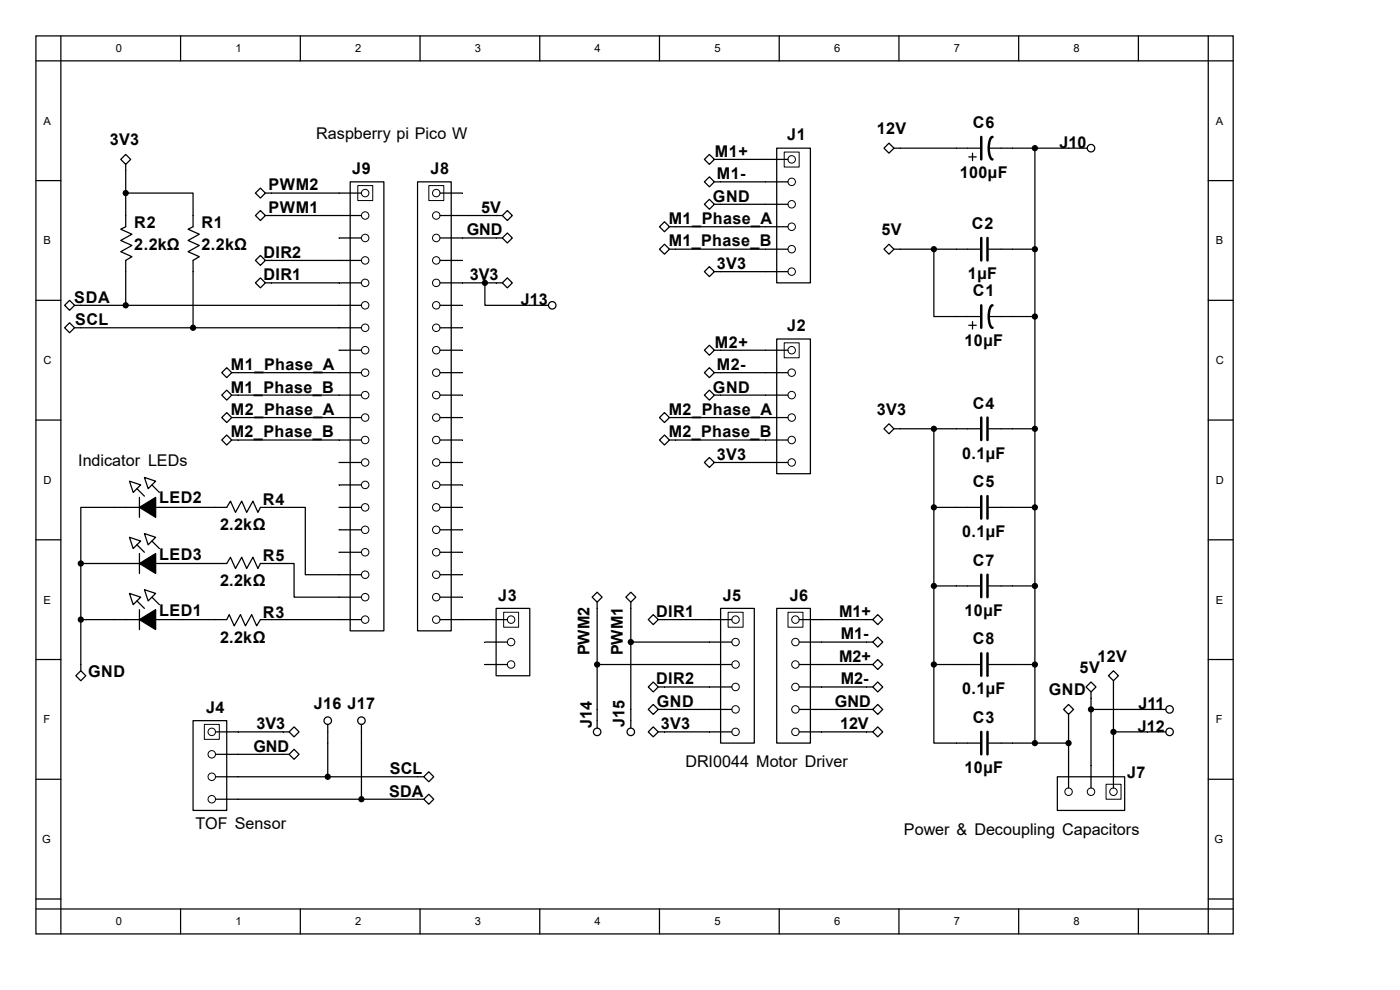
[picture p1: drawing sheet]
<svg xmlns="http://www.w3.org/2000/svg" width="297mm" height="210mm" viewBox="0 0 297 210" stroke-linecap="round" stroke-linejoin="round" font-family="sans-serif">
<g fill="none" stroke="#000" stroke-width=".26">
<path d="M7.6 7.6h254v190.5h-254zM7.6 12.9h254M12.9 7.6v190.5M38.3 7.6v5.3M63.7 7.6v5.3M89.1 7.6v5.3M114.5 7.6v5.3M139.9 7.6v5.3M165.3 7.6v5.3M190.7 7.6v5.3M216.1 7.6v5.3M241.5 7.6v5.3"/>
<path d="M256.3 7.6v190.5M7.6 38.3h5.3M25.6 33.8l1.1-1 1 1-1 1.1zM26.7 34.9v13.2l-1.1 .5 2.4 1.1-2.4 1.3 2.4 1.1-2.4 1.3 2.4 1.1-1.3 .7v9.6M55.2 39.9l1.1 1.1-1.1 1-1-1zM74.3 38.6h7.1v95.2h-7.1zM88.6 38.6h7.1v95.2h-7.1zM150.5 32.8l1.1 1-1.1 1.1-1.1-1.1zM150.5 37.5l1.1 1.1-1.1 1-1.1-1zM151.6 33.8h15.6M151.6 38.6h15.6M164.8 31.4h7.1v28.6h-7.1z"/>
<path d="M188.6 30.4l1.1 1-1.1 1.1-1.1-1.1zM189.7 31.4h18.5M205.5 33.3h1.6M206.3 32.5v1.6M209.8 31.4h20.9M219.6 31.4v126.2M256.3 38.3h5.3M26.7 41h14.3v7.1l-1.1 .5 2.4 1.1-2.4 1.3 2.4 1.1-2.4 1.3 2.4 1.1-1.3 .7v14.3M55.2 44.7l1.1 1-1.1 1.1-1-1.1zM55.2 54.2l1.1 1-1.1 1.1-1-1.1zM55.2 58.9l1.1 1.1-1.1 1.1-1-1.1zM56.3 41h20.4"/>
<path d="M56.3 45.7h20.4M56.3 55.2h20.4M71.9 50.5h4.8M93.3 41h4.8M93.3 45.7h13.3M93.3 50.5h13.3M93.3 55.2h4.8M106.6 45.7l1-1 1.1 1-1.1 1.1zM107.6 49.4l1.1 1.1-1.1 1-1-1zM139.9 52.9l1.1-1.1 1 1.1-1 1zM141 47l1 1.1-1 1.1-1.1-1.1zM142 52.9h25.2"/>
<path d="M142 48.1h25.2M150.5 42.3l1.1 1-1.1 1.1-1.1-1.1zM150.5 56.6l1.1 1-1.1 1.1-1.1-1.1zM151.6 43.3h15.6M151.6 57.6h15.6M188.6 51.8l1.1 1.1-1.1 1-1.1-1zM189.7 52.9h18.2M198.1 52.9v14.3h10.1M209.8 52.9h9.8M7.6 63.7h5.3M13.7 64.8l1.1-1.1 1 1.1-1 1zM13.7 69.5l1.1-1 1 1-1 1.1z"/>
<path d="M15.8 64.8h60.9M15.8 69.5h60.9M48.1 78l1.1 1.1-1.1 1-1.1-1zM49.2 79.1h27.5M56.3 60h20.4M71.9 74.3h4.8M93.3 60h13.3M93.3 64.8h4.8M93.3 69.5h4.8M93.3 74.3h4.8M93.3 79.1h4.8M102.9 60v4.8h13.5"/>
<path d="M106.6 60l1-1.1 1.1 1.1-1.1 1.1zM150.5 73.2l1.1 1.1-1.1 1.1-1.1-1.1zM150.5 78l1.1 1.1-1.1 1-1.1-1zM151.6 74.3h15.6M151.6 79.1h15.6M164.8 71.9h7.1v28.6h-7.1zM205.5 69h1.6M206.3 68.2v1.6M209.8 67.2h9.8M256.3 63.7h5.3M7.6 89.1h5.3M48.1 82.8l1.1 1-1.1 1.1-1.1-1.1z"/>
<path d="M48.1 87.5l1.1 1.1-1.1 1-1.1-1zM48.1 92.3l1.1 1-1.1 1.1-1.1-1.1zM49.2 83.8h27.5M49.2 88.6h27.5M49.2 93.3h27.5M71.9 98.1h4.8M93.3 83.8h4.8M93.3 88.6h4.8M93.3 93.3h4.8M93.3 98.1h4.8M141 87.5l1 1.1-1 1-1.1-1zM141 92.3l1 1-1 1.1-1.1-1.1z"/>
<path d="M142 88.6h25.2M142 93.3h25.2M150.5 82.8l1.1 1-1.1 1.1-1.1-1.1zM150.5 97l1.1 1.1-1.1 1.1-1.1-1.1zM151.6 83.8h15.6M151.6 98.1h15.6M188.6 89.9l1.1 1.1-1.1 1-1.1-1zM189.7 91h18.2M198.1 91v50M209.8 91h9.8M256.3 89.1h5.3M7.6 114.5h5.3"/>
<path d="M17.1 119.5v-11.9h31l.8-1.3 1.1 2.4 1.3-2.4 1 2.4 1.4-2.4 1 2.4 .5-1.1h9.6v14.3h11.9M17.1 119.5h31l.8-1.3 1.1 2.4 1.3-2.4 1 2.4 1.4-2.4 1 2.4 .5-1.1h7.2v7.2h14.3M17.1 119.5v22.8M27.5 102.1l2.3 .8-1.5 1.6zM27.5 114l2.3 .8-1.5 1.6zM29.1 103.7l1.5 1.6M29.1 115.6l1.5 1.6M29.6 105.5v4.2M29.6 117.4v4.3M30.6 101.3l2.4 .8-1.6 1.6zM30.6 113.2l2.4 .8-1.6 1.6zM32.2 102.9l1.6 1.6"/>
<path d="M32.2 114.8l1.6 1.6M71.9 102.9h4.8M71.9 107.6h4.8M71.9 112.4h4.8M71.9 117.2h4.8M93.3 102.9h4.8M93.3 107.6h4.8M93.3 112.4h4.8M93.3 117.2h4.8M198.1 107.6h9.8M209.8 107.6h9.8M256.3 114.5h5.3"/>
<path d="M7.6 139.9h5.3M17.1 131.4h31l.5-1 1.1 2.4 1.3-2.4 1.1 2.4 1.3-2.4 1.1 2.4 .7-1.4h21.5M27.5 125.9l2.3 .8-1.5 1.6zM29.1 127.5l1.5 1.6M29.6 129.3v4.3M30.6 125.1l2.4 .8-1.6 1.6zM32.2 126.7l1.6 1.6M93.3 131.4h14.3M93.3 121.9h4.8M93.3 126.7h4.8M102.9 136.2h4.7M105.3 129.1h7.1v14.3h-7.1z"/>
<path d="M125.6 126.7l1.1-1.1 1 1.1-1 1zM126.7 127.7v26.8M132.8 126.7l1-1.1 1.1 1.1-1.1 1zM133.8 136.2h21.5M133.8 127.7v26.8M138.6 130.4l1 1-1 1.1-1.1-1.1zM139.6 131.4h15.7M152.9 129.1h7.1v28.5h-7.1zM164.8 129.1h7.1v28.5h-7.1zM169.5 131.4h15.7M169.5 136.2h15.7M185.2 131.4l1-1 1.1 1-1.1 1.1z"/>
<path d="M185.2 136.2l1-1.1 1.1 1.1-1.1 1.1zM198.1 124.3h9.8M209.8 124.3h9.8M256.3 139.9h5.3M16.1 143.4l1-1.1 1.1 1.1-1.1 1zM41 152.9h7.1v19h-7.1zM45.7 155.3h15.6M61.3 155.3l1.1-1.1 1 1.1-1 1zM69.5 153.7v11.1M76.7 153.7v15.8M102.9 141h4.7M126.7 141h28.6"/>
<path d="M137.5 150.5l1.1-1.1 1 1.1-1 1.1zM138.6 144.7l1 1-1 1.1-1.1-1.1zM138.6 154.2l1 1.1-1 1-1.1-1zM139.6 145.7h15.7M139.6 150.5h15.7M139.6 155.3h15.7M169.5 141h15.7M169.5 145.7h15.7M169.5 150.5h15.7M169.5 155.3h15.7M185.2 141l1-1.1 1.1 1.1-1.1 1zM185.2 145.7l1-1 1.1 1-1.1 1.1z"/>
<path d="M185.2 155.3l1-1.1 1.1 1.1-1.1 1zM185.2 150.5l1-1.1 1.1 1.1-1.1 1.1zM198.1 141v16.6h9.8M198.1 141h9.8M209.8 141h9.8M209.8 157.6h16.9M226.7 149.4l1.1 1.1-1.1 1.1-1.1-1.1zM226.7 151.6v15.6M230.4 145.7l1.1-1 1 1-1 1.1zM231.5 150.5h15.8M231.5 146.8v20.4M235.2 143.4l1-1.1 1.1 1.1-1.1 1z"/>
<path d="M236.2 155.3h11.1M236.2 144.4v22.8M7.6 165.3h5.3M45.7 160h15.6M45.7 164.8h44.2M45.7 169.5h44.2M61.3 160l1.1-1 1 1-1 1.1zM89.9 169.5l1.1-1 1 1-1 1.1zM89.9 164.8l1.1-1.1 1 1.1-1 1zM224.3 164.8h14.3v7.1h-14.3zM256.3 165.3h5.3M7.6 190.7h5.3"/>
<path d="M7.6 192.8h254M38.3 192.8v5.3M63.7 192.8v5.3M89.1 192.8v5.3M114.5 192.8v5.3M139.9 192.8v5.3M165.3 192.8v5.3M190.7 192.8v5.3M216.1 192.8v5.3M241.5 192.8v5.3M256.3 190.7h5.3"/>
<circle cx="231.5" cy="31.4" r=".79"/>
<circle cx="117.2" cy="64.8" r=".79"/>
<circle cx="69.5" cy="152.9" r=".79"/>
<circle cx="76.7" cy="152.9" r=".79"/>
<circle cx="126.7" cy="155.3" r=".79"/>
<circle cx="133.8" cy="155.3" r=".79"/>
<circle cx="248.1" cy="155.3" r=".79"/>
<circle cx="248.1" cy="150.5" r=".79"/>
</g>
<g fill="none" stroke="#000" stroke-width=".21">
<path d="M75.9 39.4h3.2v3.1h-3.2zM91 39.4h3.1v3.1h-3.1zM166.4 32.3h3.1v3.1h-3.1zM166.4 72.7h3.1v3.2h-3.1zM106.8 129.9h3.2v3.2h-3.2zM154.5 129.9h3.1v3.2h-3.1zM167.2 129.9h3.1v3.2h-3.1zM43.3 153.7h3.2v3.1h-3.2zM234.7 166.4h3.1v3.1h-3.1z"/>
<circle cx="168" cy="33.8" r=".79"/>
<circle cx="168" cy="38.6" r=".79"/>
<circle cx="77.5" cy="45.7" r=".79"/>
<circle cx="77.5" cy="50.5" r=".79"/>
<circle cx="77.5" cy="41" r=".79"/>
<circle cx="77.5" cy="55.2" r=".79"/>
<circle cx="92.6" cy="45.7" r=".79"/>
<circle cx="92.6" cy="55.2" r=".79"/>
<circle cx="92.6" cy="41" r=".79"/>
<circle cx="92.6" cy="50.5" r=".79"/>
<circle cx="168" cy="43.3" r=".79"/>
<circle cx="168" cy="48.1" r=".79"/>
<circle cx="168" cy="52.9" r=".79"/>
<circle cx="168" cy="57.6" r=".79"/>
<circle cx="77.5" cy="60" r=".79"/>
<circle cx="77.5" cy="79.1" r=".79"/>
<circle cx="77.5" cy="74.3" r=".79"/>
<circle cx="77.5" cy="69.5" r=".79"/>
<circle cx="77.5" cy="64.8" r=".79"/>
<circle cx="92.6" cy="60" r=".79"/>
<circle cx="92.6" cy="69.5" r=".79"/>
<circle cx="92.6" cy="74.3" r=".79"/>
<circle cx="92.6" cy="79.1" r=".79"/>
<circle cx="92.6" cy="64.8" r=".79"/>
<circle cx="168" cy="79.1" r=".79"/>
<circle cx="168" cy="74.3" r=".79"/>
<circle cx="77.5" cy="88.6" r=".79"/>
<circle cx="77.5" cy="93.3" r=".79"/>
<circle cx="77.5" cy="98.1" r=".79"/>
<circle cx="77.5" cy="83.8" r=".79"/>
<circle cx="92.6" cy="83.8" r=".79"/>
<circle cx="92.6" cy="93.3" r=".79"/>
<circle cx="92.6" cy="98.1" r=".79"/>
<circle cx="92.6" cy="88.6" r=".79"/>
<circle cx="168" cy="93.3" r=".79"/>
<circle cx="168" cy="98.1" r=".79"/>
<circle cx="168" cy="83.8" r=".79"/>
<circle cx="168" cy="88.6" r=".79"/>
<circle cx="77.5" cy="107.6" r=".79"/>
<circle cx="77.5" cy="102.9" r=".79"/>
<circle cx="77.5" cy="112.4" r=".79"/>
<circle cx="77.5" cy="117.2" r=".79"/>
<circle cx="92.6" cy="107.6" r=".79"/>
<circle cx="92.6" cy="102.9" r=".79"/>
<circle cx="92.6" cy="112.4" r=".79"/>
<circle cx="92.6" cy="117.2" r=".79"/>
<circle cx="77.5" cy="126.7" r=".79"/>
<circle cx="77.5" cy="131.4" r=".79"/>
<circle cx="77.5" cy="121.9" r=".79"/>
<circle cx="92.6" cy="131.4" r=".79"/>
<circle cx="92.6" cy="121.9" r=".79"/>
<circle cx="92.6" cy="126.7" r=".79"/>
<circle cx="108.4" cy="136.2" r=".79"/>
<circle cx="108.4" cy="131.4" r=".79"/>
<circle cx="156.1" cy="136.2" r=".79"/>
<circle cx="156.1" cy="131.4" r=".79"/>
<circle cx="168.8" cy="131.4" r=".79"/>
<circle cx="168.8" cy="136.2" r=".79"/>
<circle cx="44.9" cy="155.3" r=".79"/>
<circle cx="108.4" cy="141" r=".79"/>
<circle cx="156.1" cy="155.3" r=".79"/>
<circle cx="156.1" cy="145.7" r=".79"/>
<circle cx="156.1" cy="141" r=".79"/>
<circle cx="156.1" cy="150.5" r=".79"/>
<circle cx="168.8" cy="155.3" r=".79"/>
<circle cx="168.8" cy="150.5" r=".79"/>
<circle cx="168.8" cy="145.7" r=".79"/>
<circle cx="168.8" cy="141" r=".79"/>
<circle cx="44.9" cy="160" r=".79"/>
<circle cx="44.9" cy="169.5" r=".79"/>
<circle cx="44.9" cy="164.8" r=".79"/>
<circle cx="226.7" cy="168" r=".79"/>
<circle cx="231.5" cy="168" r=".79"/>
<circle cx="236.2" cy="168" r=".79"/>
</g>
<g fill="none" stroke="#000" stroke-width=".53">
<path d="M208.2 29.1v4.7M210.6 29.1a2.44 2.44 0 0 0-.8 2.3l.1 1.2a1.27 1.27 0 0 0 .7 1.2M208.2 50.5v4.7M209.5 50.5v4.7M208.2 64.8v4.7M210.6 64.8a2.44 2.44 0 0 0-.8 2.4l.1 1.2a1.27 1.27 0 0 0 .7 1.1M208.2 88.6v4.7M209.5 88.6v4.7M208.2 105.3v4.7M209.5 105.3v4.7M208.2 121.9v4.8M208.2 138.6v4.8"/>
<path d="M209.5 121.9v4.8M209.5 138.6v4.8M208.2 155.3v4.7M209.5 155.3v4.7"/>
</g>
<g fill="#000" stroke="#000" stroke-width=".26">
<path d="M29.6 107.6l3.4-2.1v4.2zM29.6 119.5l3.4-2.1v4.3zM29.6 131.4l3.4-2.1v4.3z"/>
<circle cx="219.6" cy="31.4" r=".53"/>
<circle cx="26.7" cy="41" r=".53"/>
<circle cx="198.1" cy="52.9" r=".53"/>
<circle cx="219.6" cy="52.9" r=".53"/>
<circle cx="26.7" cy="64.8" r=".53"/>
<circle cx="41" cy="69.5" r=".53"/>
<circle cx="102.9" cy="60" r=".53"/>
<circle cx="219.6" cy="67.2" r=".53"/>
<circle cx="198.1" cy="91" r=".53"/>
<circle cx="219.6" cy="91" r=".53"/>
<circle cx="17.1" cy="119.5" r=".53"/>
<circle cx="198.1" cy="107.6" r=".53"/>
<circle cx="219.6" cy="107.6" r=".53"/>
<circle cx="17.1" cy="131.4" r=".53"/>
<circle cx="133.8" cy="136.2" r=".53"/>
<circle cx="198.1" cy="124.3" r=".53"/>
<circle cx="219.6" cy="124.3" r=".53"/>
<circle cx="126.7" cy="141" r=".53"/>
<circle cx="198.1" cy="141" r=".53"/>
<circle cx="219.6" cy="141" r=".53"/>
<circle cx="219.6" cy="157.6" r=".53"/>
<circle cx="226.7" cy="157.6" r=".53"/>
<circle cx="231.5" cy="150.5" r=".53"/>
<circle cx="236.2" cy="155.3" r=".53"/>
<circle cx="69.5" cy="164.8" r=".53"/>
<circle cx="76.7" cy="169.5" r=".53"/>
</g>
<g font-size="3.4">
<text x="67.1" y="29.5">Raspberry pi Pico W</text>
<text x="167" y="29.8">J1</text>
<text x="186" y="28.5">12V</text>
<text x="206.4" y="27.2">C6</text>
<text x="23.3" y="30.9">3V3</text>
<text x="151.7" y="33.2">M1+</text>
<text x="224.8" y="31.4">J10</text>
<text x="57" y="40.4">PWM2</text>
<text x="74.7" y="37">J9</text>
<text x="91.4" y="37">J8</text>
<text x="152.1" y="38">M1-</text>
<text x="203.6" y="37.8">100µF</text>
<text x="57" y="45.2">PWM1</text>
<text x="102.1" y="45.2">5V</text>
<text x="141.9" y="47.5">M1_Phase_A</text>
<text x="151.2" y="42.8">GND</text>
<text x="28.5" y="48.3">R2</text>
<text x="28.5" y="53.1">2.2kΩ</text>
<text x="42.8" y="48.3">R1</text>
<text x="42.8" y="53.1">2.2kΩ</text>
<text x="99" y="49.9">GND</text>
<text x="141.9" y="52.3">M1_Phase_B</text>
<text x="187" y="49.9">5V</text>
<text x="206.2" y="48.6">C2</text>
<text x="55.9" y="54.7">DIR2</text>
<text x="55.9" y="59.4">DIR1</text>
<text x="99.7" y="59.4">3V3</text>
<text x="152.1" y="57.1">3V3</text>
<text x="205.4" y="59.2">1µF</text>
<text x="15.7" y="64.2">SDA</text>
<text x="110.5" y="64.7">J13</text>
<text x="206.4" y="62.9">C1</text>
<text x="15.9" y="69">SCL</text>
<text x="167" y="70.3">J2</text>
<text x="151.7" y="73.7">M2+</text>
<text x="204.6" y="73.4">10µF</text>
<text x="49" y="78.5">M1_Phase_A</text>
<text x="49" y="83.3">M1_Phase_B</text>
<text x="151.2" y="83.3">GND</text>
<text x="152.1" y="78.5">M2-</text>
<text x="49" y="88">M2_Phase_A</text>
<text x="141.9" y="88">M2_Phase_A</text>
<text x="186" y="88">3V3</text>
<text x="206.4" y="86.7">C4</text>
<text x="49" y="92.8">M2_Phase_B</text>
<text x="141.9" y="92.8">M2_Phase_B</text>
<text x="16.6" y="98.8">Indicator LEDs</text>
<text x="152.1" y="97.5">3V3</text>
<text x="204.1" y="97.3">0.1µF</text>
<text x="33.8" y="106.8">LED2</text>
<text x="55.8" y="107.1">R4</text>
<text x="206.4" y="103.4">C5</text>
<text x="46.7" y="112.4">2.2kΩ</text>
<text x="204.1" y="114">0.1µF</text>
<text x="33.8" y="118.7">LED3</text>
<text x="55.8" y="119">R5</text>
<text x="46.7" y="124.2">2.2kΩ</text>
<text x="206.4" y="120">C7</text>
<text x="33.8" y="130.6">LED1</text>
<text x="55.8" y="131.1">R3</text>
<text x="105.7" y="127.4">J3</text>
<text x="139.2" y="130.9">DIR1</text>
<text x="153.3" y="127.4">J5</text>
<text x="167.6" y="127.4">J6</text>
<text x="178" y="130.9">M1+</text>
<text x="204.6" y="130.6">10µF</text>
<text x="46.7" y="136.4">2.2kΩ</text>
<text x="178.4" y="135.6">M1-</text>
<text x="206.4" y="136.7">C8</text>
<text x="18.7" y="143.6">GND</text>
<text x="125.1" y="139" transform="rotate(-90 125.1 139)">PWM2</text>
<text x="132.2" y="139" transform="rotate(-90 132.2 139)">PWM1</text>
<text x="178" y="140.4">M2+</text>
<text x="229" y="142.8">5V</text>
<text x="232.8" y="140.4">12V</text>
<text x="139.2" y="145.2">DIR2</text>
<text x="139.3" y="149.9">GND</text>
<text x="177.1" y="149.9">GND</text>
<text x="178.4" y="145.2">M2-</text>
<text x="204.1" y="147.3">0.1µF</text>
<text x="222.5" y="147.5">GND</text>
<text x="43.7" y="151.3">J4</text>
<text x="54.4" y="154.7">3V3</text>
<text x="66.6" y="150.5">J16 J17</text>
<text x="125.6" y="154.4" transform="rotate(-90 125.6 154.4)">J14</text>
<text x="132.5" y="154.1" transform="rotate(-90 132.5 154.1)">J15</text>
<text x="140.2" y="154.7">3V3</text>
<text x="178.2" y="154.7">12V</text>
<text x="206.4" y="153.4">C3</text>
<text x="241.4" y="155.2">J12</text>
<text x="241.5" y="150.5">J11</text>
<text x="53.8" y="159.5">GND</text>
<text x="82.7" y="164.2">SCL</text>
<text x="145.4" y="162.6">DRI0044 Motor Driver</text>
<text x="204.6" y="164">10µF</text>
<text x="239.1" y="165">J7</text>
<text x="82.6" y="169">SDA</text>
<text x="41.5" y="175.9">TOF Sensor</text>
<text x="191.8" y="177.2">Power &amp; Decoupling Capacitors</text>
</g>
<g font-size="2.4">
<text x="24.6" y="11.1">0</text>
<text x="50" y="11.1">1</text>
<text x="75.4" y="11.1">2</text>
<text x="100.8" y="11.1">3</text>
<text x="126.2" y="11.1">4</text>
<text x="151.6" y="11.1">5</text>
<text x="177" y="11.1">6</text>
<text x="202.4" y="11.1">7</text>
<text x="227.8" y="11.1">8</text>
<text x="9.2" y="26.5">A</text>
<text x="257.9" y="26.5">A</text>
<text x="9.2" y="51.9">B</text>
<text x="257.9" y="51.9">B</text>
<text x="9.2" y="77.3">C</text>
<text x="257.9" y="77.3">C</text>
<text x="9.2" y="102.7">D</text>
<text x="257.9" y="102.7">D</text>
<text x="9.2" y="128.1">E</text>
<text x="257.9" y="128.1">E</text>
<text x="9.2" y="153.5">F</text>
<text x="257.9" y="153.5">F</text>
<text x="8.9" y="178.9">G</text>
<text x="257.6" y="178.9">G</text>
<text x="24.6" y="196.3">0</text>
<text x="50" y="196.3">1</text>
<text x="75.4" y="196.3">2</text>
<text x="100.8" y="196.3">3</text>
<text x="126.2" y="196.3">4</text>
<text x="151.6" y="196.3">5</text>
<text x="177" y="196.3">6</text>
<text x="202.4" y="196.3">7</text>
<text x="227.8" y="196.3">8</text>
</g>
</svg>
